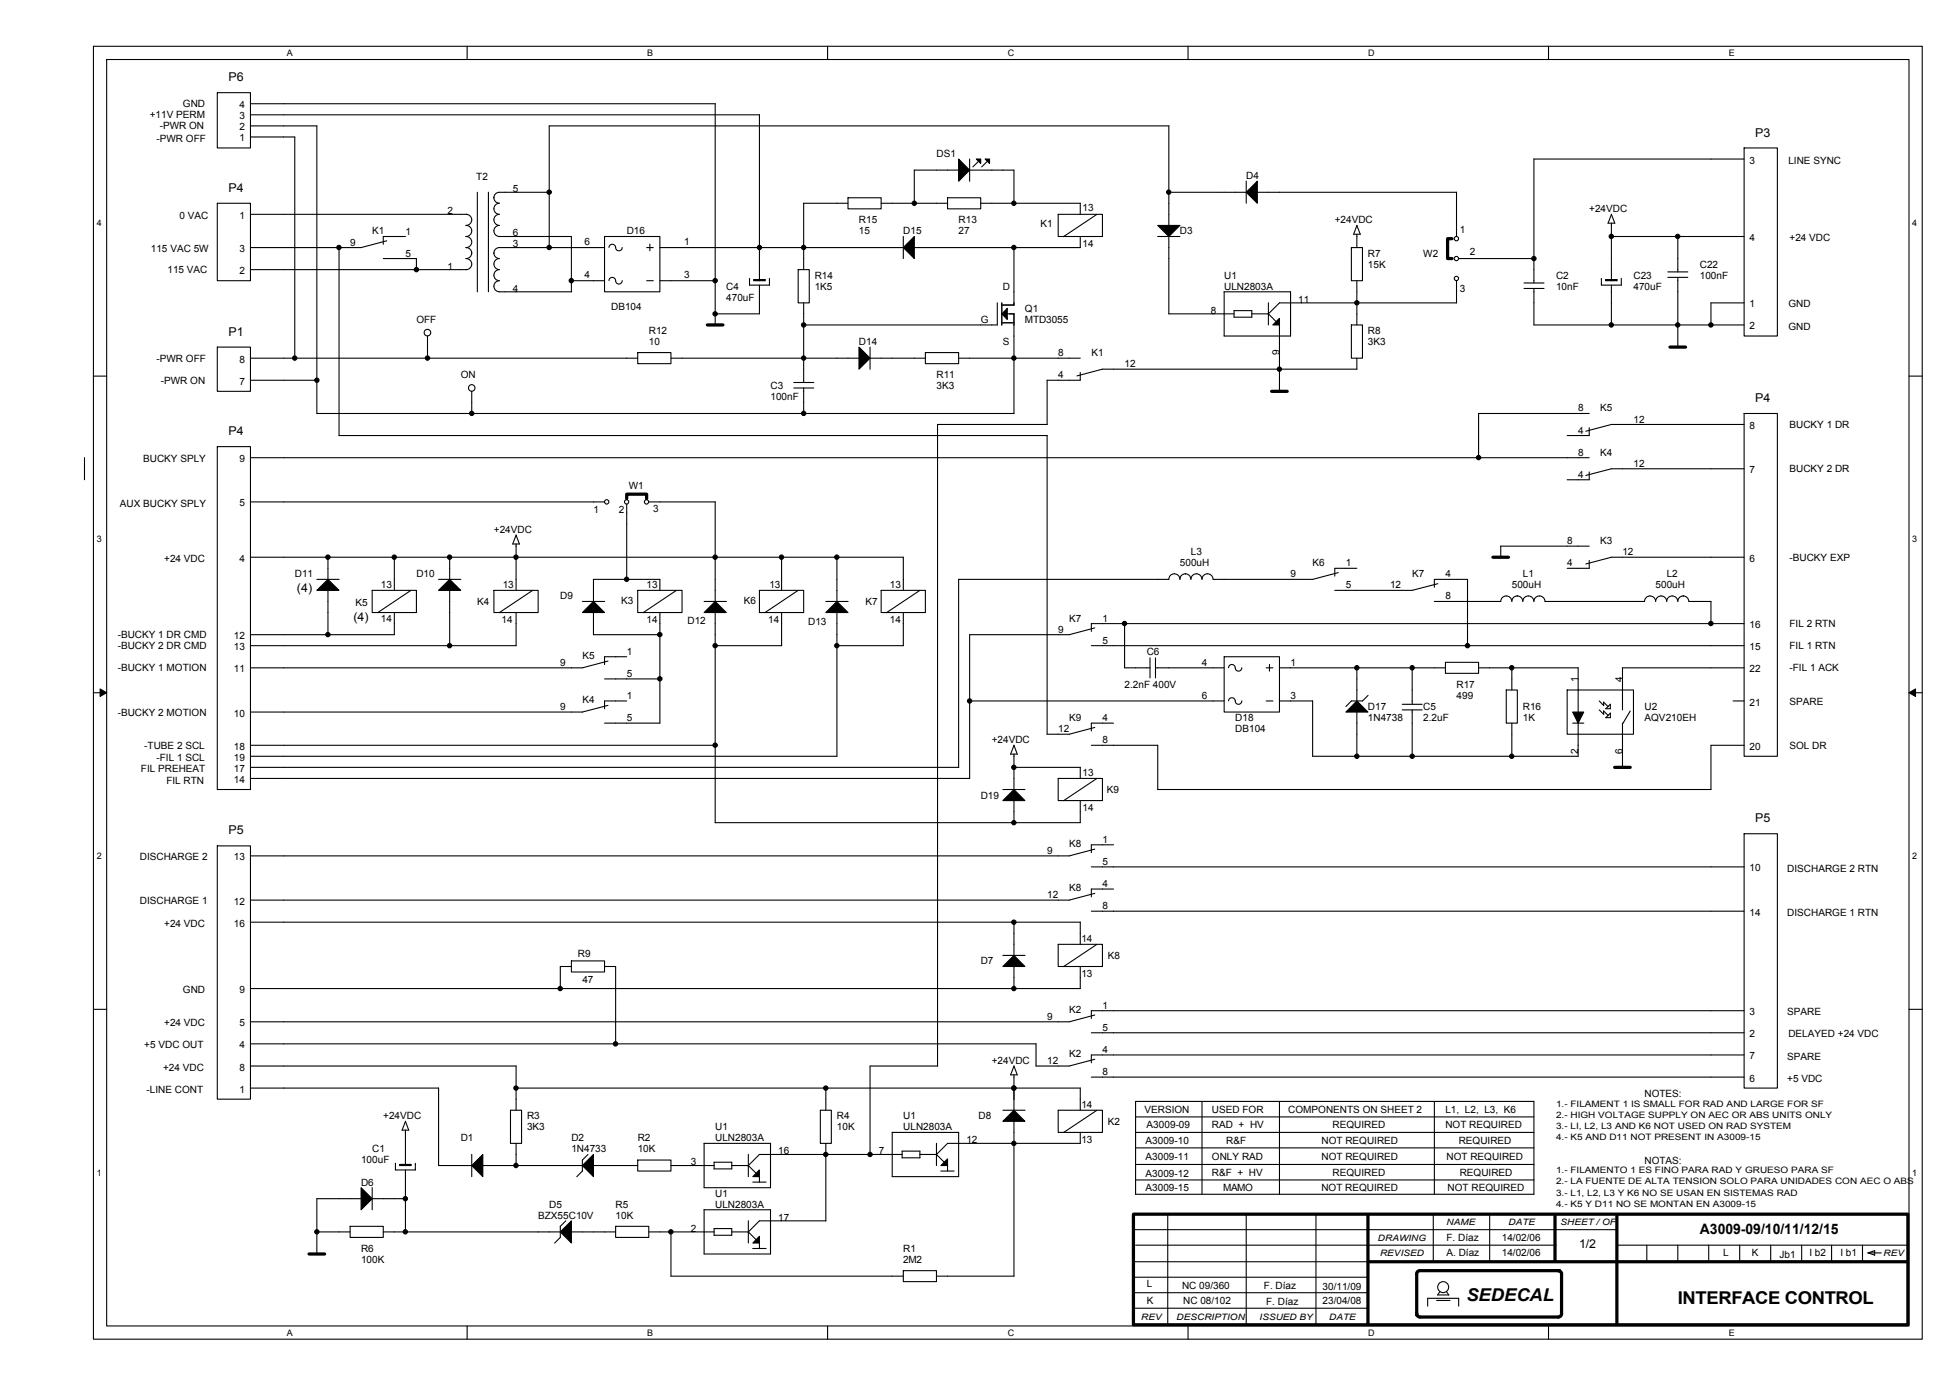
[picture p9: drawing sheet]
<svg xmlns="http://www.w3.org/2000/svg" width="420mm" height="297mm" viewBox="0 0 420 297" stroke-linecap="round" stroke-linejoin="round" font-family="sans-serif">
<path d="M20.2 10h394.6v279.1h-394.6zM23 12.8h389v273.4h-389z" fill="none" stroke="#000" stroke-width=".23"/>
<g fill="#fff">
<path d="M61.9 10.4h1.3v2.1h-1.3z"/>
<path d="M61.9 286.6h1.3v2.1h-1.3z"/>
</g>
<path d="M100.8 10v2.8M100.8 286.2v2.9" fill="none" stroke="#000" stroke-width=".23"/>
<g fill="#fff">
<path d="M139.7 10.4h1.3v2.1h-1.3z"/>
<path d="M139.7 286.6h1.3v2.1h-1.3z"/>
</g>
<path d="M178.6 10v2.8M178.6 286.2v2.9" fill="none" stroke="#000" stroke-width=".23"/>
<g fill="#fff">
<path d="M217.5 10.4h1.4v2.1h-1.4z"/>
<path d="M217.5 286.6h1.4v2.1h-1.4z"/>
</g>
<path d="M256.4 10v2.8M256.4 286.2v2.9" fill="none" stroke="#000" stroke-width=".23"/>
<g fill="#fff">
<path d="M295.3 10.4h1.4v2.1h-1.4z"/>
<path d="M295.3 286.6h1.4v2.1h-1.4z"/>
</g>
<path d="M334.2 10v2.8M334.2 286.2v2.9" fill="none" stroke="#000" stroke-width=".23"/>
<g fill="#fff">
<path d="M373.1 10.4h1.2v2.1h-1.2z"/>
<path d="M373.1 286.6h1.2v2.1h-1.2z"/>
<path d="M20.9 47h1.1v2.1h-1.1z"/>
<path d="M412.7 47h1.1v2.1h-1.1z"/>
<path d="M20.9 115.4h1.1v2.1h-1.1z"/>
<path d="M412.7 115.4h1.1v2.1h-1.1z"/>
</g>
<path d="M20.2 81.2h2.8M412 81.2h2.8" fill="none" stroke="#000" stroke-width=".23"/>
<g fill="#fff">
<path d="M20.9 183.7h1.1v2.1h-1.1z"/>
<path d="M412.7 183.7h1.1v2.1h-1.1z"/>
</g>
<path d="M20.2 149.5h2.8M412 149.5h2.8" fill="none" stroke="#000" stroke-width=".23"/>
<path d="M21.6 148.7l1.4 .8-1.4 .8zM412 149.5l1.4-.8v1.6z" fill="#000" stroke="#000" stroke-width=".22"/>
<g fill="#fff">
<path d="M20.9 252.1h1.1v2.1h-1.1z"/>
<path d="M412.7 252.1h1.1v2.1h-1.1z"/>
</g>
<g fill="none" stroke="#000" stroke-width=".23">
<path d="M46.9 20h7.1v11.9h-7.1zM54 29.6h9.6v47.7M54 27.2h14.4M54 24.8h109.9v35.8M54 22.4h100.4l-.1 47.8M68.4 27.2v62.1h150.4v-21.5h-1.4M118.5 27.2h133.8M118.5 27.2v26.2M206.9 36.7h-9.6v7.2M209.2 36.7h9.6v7.2M209.2 34.3v4.8M211.2 34.8l-1.3 1.2"/>
<path d="M213.1 34.8l-1.3 1.2M252.2 27.2v21.5M268.9 39.1v4.8M376.4 34.3h-45.4v26.8M376.4 31.9h7.1v40.6h-7.1zM46.9 43.9h7.1v16.7h-7.1zM54 46.3h46.6a1.2 1.2 0 0 1 1.2 1.2 1.2 1.2 0 0 1-1.2 1.2 1.2 1.2 0 0 1 1.2 1.2 1.2 1.2 0 0 1-1.2 1.2 1.2 1.2 0 0 1 1.2 1.1 1.2 1.2 0 0 1-1.2 1.2 1.19 1.19 0 0 1 1.2 1.2 1.21 1.21 0 0 1-1.2 1.2 1.2 1.2 0 0 1 1.2 1.2 1.2 1.2 0 0 1-1.2 1.2h-46.6M73.2 53.4v40.6h152.8M82.7 55.8h7.2v2.4M83.4 52l-5.5 1.4h-23.9M87.5 51.1h-4.8v1.6M103 41.5v21.5"/>
<path d="M105.4 41.5v21.5M107.7 41.5a1.16 1.16 0 0 0-1.1 1.2 1.19 1.19 0 0 0 1.1 1.2 1.2 1.2 0 0 0-1.1 1.2 1.2 1.2 0 0 0 1.1 1.2 1.2 1.2 0 0 0-1.1 1.2 1.2 1.2 0 0 0 1.1 1.2 1.2 1.2 0 0 0-1.1 1.2 1.2 1.2 0 0 0 1.1 1.2h15.6v11.9h-15.6a1.2 1.2 0 0 1-1.1-1.2 1.2 1.2 0 0 1 1.1-1.2 1.2 1.2 0 0 1-1.1-1.2 1.2 1.2 0 0 1 1.1-1.2 1.2 1.2 0 0 1-1.1-1.2 1.2 1.2 0 0 1 1.1-1.2 1.19 1.19 0 0 1-1.1-1.2 1.16 1.16 0 0 1 1.1-1.2M107.8 53.4h22.7M107.8 41.5h10.7M130.5 51.1h11.9v11.9h-11.9zM131.4 53.4a.76 .76 0 0 1 .9-.7 .76 .76 0 0 1 .6 1 .71 .71 0 0 0 .8 .4 .71 .71 0 0 0 .6-.7M139.5 53.4h1.5M140.2 52.7v1.4M142.4 53.4h52.5M172.2 58.2h2.4v7.2h-2.4zM183 42.7h7.2v2.4h-7.2zM183 43.9h-9.6v14.3"/>
<path d="M190.2 43.9h14.3M194.9 51v4.8M204.5 42.7h7.1v2.4h-7.1zM211.6 43.9h21.5v2.4M218.8 53.4v12.5l-2.6-.1M228.4 46.3h9.5v4.8h-9.5zM233.1 51.1v2.3h-35.8M236.7 46.3l-7.2 4.8M249.8 51.1h4.8M252.2 41.5h16.7M252.2 51.1v16.7h14.1M271.3 41.5h43v9.6"/>
<path d="M291.6 53.4h2.4v7.2h-2.4zM292.1 50.6h1.4M292.8 50.6v2.8M292.8 48.7l.7 1.9M292.8 48.6l-.7 2M314.8 55.8h16.2M347.7 51.1h28.7M347.7 48.2v12.4M347.8 46.2l-.8 2h1.5l-.8-1.9M359.9 59.9h4.3M359.9 58.7h4.3M362.1 51.1v7.6"/>
<path d="M362.1 59.9v15M46.9 74.9h7.1v9.6h-7.1zM54 77.3h83.6M92.3 72.5v4.8M123.3 60.6h7.2M131.4 60.6a.76 .76 0 0 1 .9-.7 .76 .76 0 0 1 .6 1 .71 .71 0 0 0 .8 .4 .71 .71 0 0 0 .6-.7M137.6 76.1h7.2v2.4h-7.2zM139.5 60.6h1.5M142.4 60.6h12M144.8 77.3h40.6M162.7 60.6v-.2h2.4v.2M163.9 61.6v6.2h-9.6"/>
<path d="M166 60.1l.1 1.5h-4.4v-1.5M173.4 70.1h41.8M173.4 65.4v17.2M187.8 77.3h11.9M187.8 74.9v4.8M199.7 76.1h7.2v2.4h-7.2zM206.9 77.3h26.2M215.2 65.4v4.7M216.2 65.4v4.8M216.2 69.7h2.6M264.1 63h14.4M264.2 63v9.5"/>
<path d="M266.3 68.5h3.8M266.3 68.5v-1.4h3.8v1.4M270.1 67.8h3.6M273.7 67.8h.1M273.7 67.8l1.7 1.6M273.7 65.4v4.7M276.1 70.1v14.4M278.5 63v9.5h-14.4M291.6 70.1h2.4v7.2h-2.4zM292.8 60.6v9.5M292.8 77.3v2.4M292.8 79.7h-54.9l-5.5 1.5"/>
<path d="M314.3 60.6v4.8h-38.2l-2.4 2.4M328.9 62.3h4.3M328.9 61.1h4.3M331 70.1h45.4M331 62.3v7.8M345.6 60.1v1.5h4.3M346.5 60.6v-.2h2.4v.2M347.7 61.6v8.5M349.9 60.1v1.5M376.4 65.4h-7.2v4.7M18.2 98.8v4.8M46.9 96.4h7.1v74h-7.1z"/>
<path d="M54 82.1h14.4M54 98.8h289M101.8 84.5v4.8M171.3 83.8h4.3M171.3 82.6h4.3M173.4 83.7v5.6M226 94l-.1 64.5h4.8l5.6-1.5M226 82.1v9.5M226 91.6h-23.7v138.5M233.1 80.4v1.7h-7.1M343 92.3v1.7h-4.8M343 89.3h-23.9v9.5"/>
<path d="M376.4 91.6h-28.7l-5.5 1.5M376.4 89.3h7.1v74h-7.1zM54 108.4h76.5M111.4 117.4v10M111.4 115.5l.7 2M111.4 115.5l-.8 1.9h1.5M135.2 108.8v16.3M140 108.4h14.4l-.1 21.4M343 101.9v1.7h-4.8M343 117.9h-19.2l.1 2.4M376.4 101.2h-28.7l-5.5 1.4M54 120.3h141"/>
<path d="M54 137h31.1M54 139.4h57.4M68.4 125.1h4.8M70.8 120.3v4.8M70.8 127.4v9.6M80.3 127.4h9.6v4.8h-9.6zM85.1 120.3v7.1M85.1 132.2v4.8M88.7 127.4l-7.2 4.8M94.6 125.1h4.9M97 120.3v4.8M97 127.4v12"/>
<path d="M106.6 127.4h9.5v4.8h-9.5zM111.4 132.2v7.2M114.9 127.4l-7.2 4.8M125.7 129.8h4.8M128 125.1h14.4v2.3M128.1 132.2v4.8h14.3M128.1 125.1v4.7M137.6 127.4h9.6v4.8h-9.6zM142.4 132.2v23.9h-11.9M146 127.4l-7.2 4.8M151.9 129.8h4.8M154.3 132.2v45.4h78.8v-4.8"/>
<path d="M154.3 139.4h14.4M163.9 127.4h9.5v4.8h-9.5zM168.7 120.3v7.1M168.7 132.2v7.2M172.2 127.4l-7.1 4.8M178.2 129.8h4.8M180.6 139.4h14.4M180.6 132.2v31.1h-126.6M180.6 120.3v9.5M190.2 127.4h9.5v4.8h-9.5zM194.9 120.3v7.1M194.9 132.2v7.2"/>
<path d="M198.5 127.4l-7.2 4.8M209.2 137v31M235.5 139.4h140.9M236.3 135.6l-5.6 1.4h-21.5M242.7 134.6v9.6h5.5M288.8 123.6l-5.5 1.5h-21.5a1.2 1.2 0 0 0-1.2-1.2 1.2 1.2 0 0 0-1.2 1.2 1.2 1.2 0 0 0-1.2-1.2 1.2 1.2 0 0 0-1.2 1.2 1.2 1.2 0 0 0-1.2-1.2 1.16 1.16 0 0 0-1.2 1.2 1.2 1.2 0 0 0-1.2-1.2 1.2 1.2 0 0 0-1.2 1.2h-45.3v40.6h-152.9M292.8 122.7h-4.8v1.7M309.5 126.8v-1.7h7.2v14.3M309.5 129.8h14.4M310.3 126l-5.6 1.4h-16.7M333.4 129.8h21.5M333.4 129.8a1.2 1.2 0 0 0-1.2-1.1 1.2 1.2 0 0 0-1.2 1.1 1.2 1.2 0 0 0-1.2-1.1 1.2 1.2 0 0 0-1.2 1.1 1.19 1.19 0 0 0-1.2-1.1 1.16 1.16 0 0 0-1.1 1.1 1.2 1.2 0 0 0-1.2-1.1 1.2 1.2 0 0 0-1.2 1.1"/>
<path d="M343 121v1.7h-4.8M364.4 129.8a1.19 1.19 0 0 0-1.2-1.1 1.16 1.16 0 0 0-1.1 1.1 1.2 1.2 0 0 0-1.2-1.1 1.2 1.2 0 0 0-1.2 1.1 1.2 1.2 0 0 0-1.2-1.1 1.2 1.2 0 0 0-1.2 1.1 1.2 1.2 0 0 0-1.2-1.1 1.2 1.2 0 0 0-1.2 1.1M364.4 129.8h4.8v4.8M376.4 120.3h-28.7l-5.5 1.5M376.4 134.6h-140.9v1.7M130.5 146.6h11.9M131.2 152.3l-5.5 1.4h-71.7M131.2 142.7l-5.5 1.5h-71.7M135.2 141.8h-4.7v1.7M135.2 151.3h-4.7v1.7M209.2 151.3h55M240.3 156.1h-4.8v1.7"/>
<path d="M248.2 142v4.3M249.3 144.2h14.9M249.4 142v4.3M264.2 141.8h11.9v11.9h-11.9zM265.1 144.1a.76 .76 0 0 1 .9-.6 .76 .76 0 0 1 .6 .9 .71 .71 0 0 0 .8 .5 .71 .71 0 0 0 .6-.8M265.1 151.3a.76 .76 0 0 1 .9-.6 .76 .76 0 0 1 .6 .9 .71 .71 0 0 0 .8 .4 .71 .71 0 0 0 .6-.7M273.2 151.3h1.5M273.2 144.2h1.5M273.9 143.4v1.5M276.1 151.3h7.2M276.1 144.2h35.8M283.3 151.3v12"/>
<path d="M291.6 151.3l-1.2 1.2M292.8 144.1v7.2M292.8 153.7v9.6M295.2 150.1l-1.2 1.2h-2.4M302.6 152h4.3M302.6 153.2h4.3M304.7 144.1v8M304.7 153.2v10.1M311.9 143h7.2v2.4h-7.2zM319.1 144.2h21.5v9.5M325 148.9h2.4v7.2h-2.4zM326.3 144.1v4.8"/>
<path d="M326.3 156.1v7.2M338.2 148.9h14.3v9.6h-14.3zM339.4 156.1h2.4M340.6 156.1v7.2M345.1 151.3l1 1v-.7M345.1 153.2l1 1M346.1 153.5v.7M346.1 151.6l.9 .9M346.1 153.5l.9 1M347.5 152v1h-1l.5-.5M347.5 152l-.5 .5M347.5 153.9l-1 1h1v-1"/>
<path d="M350.1 156.1v9.6M351.8 153.5l-1.7 2.9M374 151.3h2.4M376.4 144.2h-26.3v9M54 168h155.3M54 160.9h100.4M216.4 170.4h4.8M218.8 165.7h14.3v2.3M218.8 162.8v7.6M218.8 172.8v4.8M218.8 160.9l.7 1.9h-1.4zM228.4 168h9.5v4.8h-9.5z"/>
<path d="M235.5 160.9h14.3v9.5h119.4M236.7 168l-7.2 4.8M283.2 163.3h57.4M376.4 160.9h-7.2v9.6M376.4 180h7.1v54.9h-7.1zM46.9 182.6h7.1v54.7h-7.1zM54 199.1h179.1v4.8M218.8 199.1v7.1M235.5 196.7h140.9M235.5 187.1h140.9M236.3 183.3l-5.6 1.5h-176.7M236.3 192.8l-5.6 1.5h-176.7"/>
<path d="M240.3 182.4h-4.8v1.7M240.3 191.9h-4.8v1.7M20.2 217.9h2.8M123.3 207.4h7.2v2.4h-7.2zM123.3 208.6h-2.4v4.8M130.5 208.6h2.4v16.8M216.4 206.2h4.8M218.8 208.6v4.8M228.4 203.9h9.5v4.7h-9.5zM233.1 208.6v4.8h-179.1M236.3 219.1l-5.6 1.5h-176.7M236.7 203.9l-7.2 4.8"/>
<path d="M376.4 218.2h-140.9v1.7M412 217.9h2.8M54 225.3h169.6v4.8h7.1l5.6-1.4M54 230.1h57.4M54 234.9h40.6M94.6 234.9v16.7h7.2M110.2 239.7h2.4v7.1h-2.4zM111.4 230.1v9.6M111.4 234.9h121.7M177 239.7h2.4v7.1h-2.4zM178.2 234.9v4.8M202.3 230.1h-14.5v19.1"/>
<path d="M216.4 239.7h4.8M218.8 232v7.7M218.8 230.1l-.7 1.9h1.4l-.7-1.9M228.4 239.7h9.5v4.8h-9.5zM233.1 234.9v4.8M235.5 222.9h140.9M235.5 232.5h140.9M236.7 239.7l-7.2 4.8M245.1 237.8l85.9-.1v20.1h-85.9zM259.4 237.8v20M276.1 237.7v20.1M309.5 237.8v20"/>
<path d="M376.4 227.7h-140.9v1.7M77.9 258.8h-9.5v11.9M80.3 256.4v4.8M80.3 258.8h7.2M85.3 252.6h4.3M85.3 251.1v1.5M87.5 244v7.6M87.5 252.6v13.4M87.5 242.1l.7 1.9M87.5 242l-.7 2h1.4M88.7 251.6v-.2h-2.4v.2M89.6 251.1v1.5"/>
<path d="M101.8 249.2v4.8M104.2 251.6h21.5M111.4 246.8v4.8M125.7 250.4v2.4l-1.2 1.2M126.9 249.2l-1.2 1.2M128 251.6h9.6M137.6 250.4h7.2v2.4h-7.2zM144.8 251.6h9.3M151.9 246.8h14.4v9.6h-14.4zM154.1 252.3h3.8M154.1 252.3v-1.4h3.8v1.4M157.9 251.6h3.6"/>
<path d="M161.5 251.6h.1M161.5 249.2v4.8M161.5 251.6l1.7 1.7M162.4 255.2h2.9M163.9 249.2h30.8M163.9 254v1.2M163.9 249.2l-2.4 2.4M178.2 246.8v16.8M192.5 244.5h14.4v9.5h-14.4zM194.7 248.5h3.8v1.5l-3.8-.1M194.7 248.5v1.5M198.5 249.2h3.6"/>
<path d="M202.1 249.2h.1M202.1 249.2l1.7 1.7M202.1 246.8v4.8M203 252.8h2.9M204.5 251.6v1.2M218.8 242v33.5h-16.7M233.1 244.5v2.3h-28.6l-2.4 2.4M245.1 247.8h85.9M245.1 241.1h85.9M245.1 244.5h85.9M245.1 251.4h85.9M245.1 254.7h85.9"/>
<path d="M68.4 265.9h7.2M75.6 264.7h7.1v2.4h-7.1zM82.7 265.9h38.2M120.9 267.1l-1.2 1.3M122.1 263.5l-1.2 1.3v2.3M123.3 265.9h9.6M132.9 264.7h7.1v2.4h-7.1zM140 265.9h14.1M144.8 275.5h50.1M144.8 265.9v9.6M151.9 261.2h14.4M151.9 261.1v9.6h14.4v-9.6"/>
<path d="M154.1 265.2h3.8v1.5h-3.8zM157.9 265.9h3.6M161.5 265.9h.1M161.5 265.9l1.7 1.7M161.5 263.5v4.8M162.4 269.5h2.9M163.9 263.5h14.3M163.9 263.5l-2.4 2.5M163.9 268.3v1.2M194.9 274.3h7.2v2.4h-7.2zM244.8 272.4h50.4M244.8 265.5h103.9"/>
<path d="M244.8 275.7h50.4M244.8 279.1h50.4M245.1 268.8h90.7M252 262.1v23.9M268.9 262.1v23.9M284 262.1v23.9M309.3 262.1v10.3M310.7 278.8l-.5 .7h2.5l-.6-.7M321.5 262.1v10.3M349.2 268.8h62.5M355.4 268.8v3.4M362.1 268.8v3.4"/>
<path d="M368.7 268.8v3.4M375.4 268.8v3.4M382.1 268.8v3.4M388.8 268.8v3.4M395.3 268.8v3.4M401.9 268.8v3.4M403.1 270.5h2.9M403.1 270.4l1.4 .6M404.5 270v1M404.6 270l-1.5 .5M244.8 282.4h50.4M308.1 280.3h6.7v1.7"/>
<path d="M308.1 280.3v1.7M310 280.7h2.9"/>
<circle cx="314.3" cy="51.5" r=".47"/>
<circle cx="314.3" cy="55.8" r=".47"/>
<circle cx="92.2" cy="71.8" r=".71"/>
<circle cx="314.3" cy="60.1" r=".47"/>
<circle cx="101.8" cy="83.7" r=".7"/>
<circle cx="130.9" cy="108.3" r=".47"/>
<circle cx="135.2" cy="108.3" r=".47"/>
<circle cx="139.5" cy="108.3" r=".47"/>
<circle cx="311.4" cy="277.9" r="1.18"/>
</g>
<g fill="none" stroke="#000" stroke-width=".7">
<path d="M313.3 51.5h-.9v4.3h.9M152.6 70.1h3.4M360.4 74.9h3.3M274.4 84.5h3.4M135.2 107.6v-.9h4.3v.9M322.2 120.3h3.3M348.4 165.7h3.4M66.7 270.7h3.4M244.6 262.1h167.1v23.9h-167.1zM295.2 262.4v23.4M295.4 272.4h116.1M306.4 274.3a.67 .67 0 0 0-.7 .7v8.8v-.2a.72 .72 0 0 0 .7 .7"/>
<path d="M306.4 274.3h30.1h-.2a.72 .72 0 0 1 .7 .7v8.6a.72 .72 0 0 1-.8 .7h-29.8M335.6 262.4v9.8M348.9 262.4v23.4"/>
</g>
<g fill="#000" stroke="#000" stroke-width=".23">
<path d="M206.9 34.3l2.3 2.4-2.3 2.4zM210.7 34.3h.9v1zM212.6 34.3h.9v1zM197.3 51.1v4.7l-2.4-2.4zM249.8 48.7h4.8l-2.4 2.4zM268.9 41.5l2.4-2.4v4.8zM185.4 74.9l2.4 2.4-2.4 2.4zM216.2 67.8l1.2-1.2v2.4zM68.4 127.4l2.4-2.3 2.4 2.3zM94.6 127.4l2.4-2.3 2.4 2.3zM128.1 129.8l2.4 2.4h-4.8zM154.3 129.8l2.4 2.4h-4.8z"/>
<path d="M180.6 129.8l2.4 2.4h-4.8zM292.8 151.3l2.4 2.4h-4.8zM339.4 153.7h2.4l-1.2 2.4zM218.8 170.4l2.4 2.4h-4.8zM218.8 206.2l2.4 2.4h-4.8zM101.8 251.6l2.4-2.4v4.8zM128.1 249.2v4.8l-2.4-2.4zM218.8 239.7l2.4 2.4h-4.8zM77.9 256.4l2.4 2.4-2.4 2.4zM123.3 263.5v4.8l-2.4-2.4z"/>
<path d="M162.7 60.4h2.4v.2h-2.4z" fill-rule="evenodd"/>
<path d="M275.4 69.4l.7-.7v1.4h-1.4z" fill-rule="evenodd"/>
<path d="M346.5 60.4h2.4v.2h-2.4z" fill-rule="evenodd"/>
<path d="M86.3 251.4h2.4v.2h-2.4z" fill-rule="evenodd"/>
<path d="M163.2 253.3l.7-.7v1.4h-1.4z" fill-rule="evenodd"/>
<path d="M203.8 250.9l.7-.7v1.4h-1.5z" fill-rule="evenodd"/>
<path d="M163.2 267.6l.7-.7v1.4h-1.4z" fill-rule="evenodd"/>
<circle cx="73.1" cy="53.4" r=".47"/>
<circle cx="89.9" cy="58.2" r=".47"/>
<circle cx="118.5" cy="41.5" r=".47"/>
<circle cx="118.5" cy="53.4" r=".47"/>
<circle cx="163.9" cy="53.4" r=".47"/>
<circle cx="173.4" cy="53.4" r=".47"/>
<circle cx="197.3" cy="43.9" r=".47"/>
<circle cx="218.8" cy="43.9" r=".47"/>
<circle cx="218.8" cy="53.4" r=".47"/>
<circle cx="252.2" cy="41.5" r=".47"/>
<circle cx="331" cy="55.8" r=".47"/>
<circle cx="347.7" cy="51" r=".47"/>
<circle cx="362" cy="51" r=".47"/>
<circle cx="63.6" cy="77.3" r=".47"/>
<circle cx="92.3" cy="77.3" r=".47"/>
<circle cx="123.3" cy="60.6" r=".47"/>
<circle cx="154.3" cy="60.6" r=".48"/>
<circle cx="154.3" cy="67.8" r=".47"/>
<circle cx="173.4" cy="70.1" r=".47"/>
<circle cx="173.4" cy="77.3" r=".47"/>
<circle cx="218.8" cy="77.3" r=".47"/>
<circle cx="276.1" cy="79.7" r=".47"/>
<circle cx="292.8" cy="65.4" r=".47"/>
<circle cx="347.7" cy="70.1" r=".47"/>
<circle cx="362" cy="70.1" r=".47"/>
<circle cx="369.2" cy="70.1" r=".47"/>
<circle cx="68.4" cy="82.1" r=".47"/>
<circle cx="101.8" cy="89.2" r=".47"/>
<circle cx="173.4" cy="89.2" r=".47"/>
<circle cx="319.1" cy="98.8" r=".47"/>
<circle cx="70.8" cy="120.3" r=".48"/>
<circle cx="70.8" cy="137" r=".47"/>
<circle cx="85.1" cy="120.3" r=".47"/>
<circle cx="97" cy="120.3" r=".47"/>
<circle cx="97" cy="139.4" r=".47"/>
<circle cx="111.3" cy="120.3" r=".47"/>
<circle cx="135.2" cy="125.1" r=".47"/>
<circle cx="142.4" cy="137" r=".47"/>
<circle cx="154.3" cy="120.3" r=".48"/>
<circle cx="154.3" cy="139.4" r=".47"/>
<circle cx="168.6" cy="120.3" r=".47"/>
<circle cx="180.6" cy="120.3" r=".47"/>
<circle cx="180.6" cy="139.4" r=".47"/>
<circle cx="242.7" cy="134.6" r=".47"/>
<circle cx="316.7" cy="139.4" r=".47"/>
<circle cx="369.2" cy="134.6" r=".47"/>
<circle cx="142.4" cy="146.5" r=".47"/>
<circle cx="209.2" cy="151.3" r=".47"/>
<circle cx="292.8" cy="144.2" r=".47"/>
<circle cx="304.7" cy="144.2" r=".47"/>
<circle cx="326.2" cy="144.2" r=".47"/>
<circle cx="154.3" cy="160.9" r=".47"/>
<circle cx="218.8" cy="177.6" r=".47"/>
<circle cx="218.8" cy="165.6" r=".47"/>
<circle cx="292.8" cy="163.3" r=".47"/>
<circle cx="304.7" cy="163.3" r=".47"/>
<circle cx="326.2" cy="163.3" r=".47"/>
<circle cx="218.8" cy="199.1" r=".47"/>
<circle cx="120.9" cy="213.4" r=".47"/>
<circle cx="218.8" cy="213.4" r=".47"/>
<circle cx="111.3" cy="234.9" r=".47"/>
<circle cx="132.8" cy="225.3" r=".47"/>
<circle cx="178.2" cy="234.9" r=".47"/>
<circle cx="218.8" cy="234.9" r=".47"/>
<circle cx="87.5" cy="258.8" r=".47"/>
<circle cx="111.3" cy="251.6" r=".47"/>
<circle cx="178.2" cy="249.2" r=".47"/>
<circle cx="187.8" cy="249.2" r=".47"/>
<circle cx="218.8" cy="246.8" r=".47"/>
<circle cx="68.4" cy="265.9" r=".47"/>
<circle cx="87.5" cy="265.9" r=".47"/>
<circle cx="144.8" cy="265.9" r=".47"/>
</g>
<g font-size="3.8">
<text x="316.5" y="280.9">SEDECAL</text>
<text x="362.1" y="281.4">INTERFACE CONTROL</text>
</g>
<text font-size="3.1" x="366.8" y="266.4">A3009-09/10/11/12/15</text>
<g font-size="2.6">
<text x="49.3" y="17.6">P6</text>
<text x="378.8" y="29.5">P3</text>
<text x="49.3" y="41.5">P4</text>
<text x="49.3" y="72.5">P1</text>
<text x="378.8" y="86.8">P4</text>
<text x="49.3" y="94">P4</text>
<text x="64.1" y="127.9">(4)</text>
<text x="76.3" y="134.1">(4)</text>
<text x="49.3" y="179.9">P5</text>
<text x="378.8" y="177.5">P5</text>
<text x="340.8" y="269.5">1/2</text>
</g>
<g font-size="2.2">
<text x="39.5" y="23.2">GND</text>
<text x="51.7" y="23.4">4</text>
<text x="32.3" y="25.6">+11V PERM</text>
<text x="34.5" y="27.9">-PWR ON</text>
<text x="51.7" y="28.2">2</text>
<text x="51.7" y="25.8">3</text>
<text x="33.8" y="30.6">-PWR OFF</text>
<text x="51.7" y="30.5">1</text>
<text x="202.1" y="33.9">DS1</text>
<text x="377.6" y="35.3">3</text>
<text x="385.9" y="35.3">LINE SYNC</text>
<text x="102.8" y="38.9">T2</text>
<text x="110.6" y="41.5">5</text>
<text x="268.9" y="38.7">D4</text>
<text x="38.8" y="47.3">0 VAC</text>
<text x="51.7" y="47.2">1</text>
<text x="96.6" y="46.2">2</text>
<text x="233.6" y="45.6">13</text>
<text x="343" y="45.8">+24VDC</text>
<text x="75.5" y="53">9</text>
<text x="80.3" y="50.6">K1</text>
<text x="87.5" y="50.6">1</text>
<text x="110.6" y="51">6</text>
<text x="110.6" y="53.4">3</text>
<text x="126.2" y="52.8">6</text>
<text x="135.2" y="50.6">D16</text>
<text x="147.6" y="52.8">1</text>
<text x="185.4" y="48.2">R15</text>
<text x="185.4" y="50.6">15</text>
<text x="194.9" y="50.6">D15</text>
<text x="206.9" y="48.2">R13</text>
<text x="206.9" y="50.6">27</text>
<text x="224.5" y="48.9">K1</text>
<text x="233.6" y="53.2">14</text>
<text x="254.6" y="50.6">D3</text>
<text x="288" y="48.2">+24VDC</text>
<text x="315" y="50.4">1</text>
<text x="377.6" y="52">4</text>
<text x="386.2" y="52.1">+24 VDC</text>
<text x="32.6" y="54.4">115 VAC 5W</text>
<text x="36.1" y="59">115 VAC</text>
<text x="51.7" y="59.2">2</text>
<text x="51.7" y="54.4">3</text>
<text x="87.5" y="55.4">5</text>
<text x="96.6" y="58.2">1</text>
<text x="126.2" y="59.9">4</text>
<text x="147.6" y="59.9">3</text>
<text x="295.2" y="55.4">R7</text>
<text x="295.2" y="57.8">15K</text>
<text x="307.1" y="55.4">W2</text>
<text x="317.2" y="55.1">2</text>
<text x="366.8" y="57.8">C22</text>
<text x="110.6" y="63">4</text>
<text x="156.7" y="62.5">C4</text>
<text x="156.7" y="64.9">470uF</text>
<text x="175.8" y="60.2">R14</text>
<text x="175.8" y="62.5">1K5</text>
<text x="216.4" y="62.6">D</text>
<text x="264.2" y="60.2">U1</text>
<text x="264.2" y="62.5">ULN2803A</text>
<text x="280.2" y="65.4">11</text>
<text x="315" y="63">3</text>
<text x="335.8" y="60.2">C2</text>
<text x="335.8" y="62.5">10nF</text>
<text x="352.5" y="60.2">C23</text>
<text x="352.5" y="62.5">470uF</text>
<text x="366.8" y="60.2">100nF</text>
<text x="89.9" y="69.7">OFF</text>
<text x="131.9" y="66.8">DB104</text>
<text x="211.6" y="69.7">G</text>
<text x="221.2" y="67.3">Q1</text>
<text x="221.2" y="69.7">MTD3055</text>
<text x="261.3" y="67.7">8</text>
<text x="377.6" y="66.4">1</text>
<text x="377.6" y="71.1">2</text>
<text x="385.9" y="66.4">GND</text>
<text x="385.9" y="71.2">GND</text>
<text x="140" y="72.1">R12</text>
<text x="140" y="74.5">10</text>
<text x="185.4" y="74.5">D14</text>
<text x="216.4" y="74.5">S</text>
<text x="228.3" y="76.9">8</text>
<text x="235.5" y="76.9">K1</text>
<text x="276.1" y="76.7" transform="rotate(-90 276.1 76.7)">9</text>
<text x="295.2" y="72.1">R8</text>
<text x="295.2" y="74.5">3K3</text>
<text x="33.8" y="78.1">-PWR OFF</text>
<text x="34.7" y="82.9">-PWR ON</text>
<text x="51.7" y="78.3">8</text>
<text x="51.7" y="83.1">7</text>
<text x="99.4" y="81.6">ON</text>
<text x="202.1" y="81.6">R11</text>
<text x="228.3" y="81.7">4</text>
<text x="242.7" y="79.3">12</text>
<text x="166.3" y="84">C3</text>
<text x="166.3" y="86.4">100nF</text>
<text x="202.1" y="84">3K3</text>
<text x="340.6" y="88.8">8</text>
<text x="345.3" y="88.8">K5</text>
<text x="340.6" y="93.6">4</text>
<text x="352.5" y="91.2">12</text>
<text x="377.6" y="92.6">8</text>
<text x="386.2" y="92.4">BUCKY 1 DR</text>
<text x="30.9" y="99.8">BUCKY SPLY</text>
<text x="51.7" y="99.8">9</text>
<text x="340.6" y="98.4">8</text>
<text x="345.3" y="98.4">K4</text>
<text x="352.5" y="100.8">12</text>
<text x="386.2" y="102">BUCKY 2 DR</text>
<text x="135.7" y="105.5">W1</text>
<text x="340.6" y="103.1">4</text>
<text x="377.6" y="102.2">7</text>
<text x="25.9" y="109.4">AUX BUCKY SPLY</text>
<text x="51.7" y="109.3">5</text>
<text x="128.1" y="110.8">1</text>
<text x="133.6" y="110.8">2</text>
<text x="141" y="110.5">3</text>
<text x="106.6" y="115.1">+24VDC</text>
<text x="257" y="119.8">L3</text>
<text x="338.2" y="117.5">8</text>
<text x="345.3" y="117.5">K3</text>
<text x="350.1" y="119.9">12</text>
<text x="35.4" y="121.3">+24 VDC</text>
<text x="51.7" y="121.3">4</text>
<text x="63.6" y="124.6">D11</text>
<text x="89.9" y="124.6">D10</text>
<text x="254.6" y="122.2">500uH</text>
<text x="278.5" y="124.6">9</text>
<text x="283.3" y="122.2">K6</text>
<text x="290.4" y="122.3">1</text>
<text x="304.7" y="124.6">K7</text>
<text x="311.9" y="124.6">4</text>
<text x="328.6" y="124.6">L1</text>
<text x="338.2" y="122.3">4</text>
<text x="359.7" y="124.6">L2</text>
<text x="377.6" y="121.3">6</text>
<text x="386.2" y="121.1">-BUCKY EXP</text>
<text x="76.7" y="130.8">K5</text>
<text x="82.2" y="127">13</text>
<text x="103" y="130.6">K4</text>
<text x="108.5" y="127">13</text>
<text x="120.9" y="129.4">D9</text>
<text x="134" y="130.4">K3</text>
<text x="139.5" y="127">13</text>
<text x="160.5" y="130.4">K6</text>
<text x="166" y="127">13</text>
<text x="186.8" y="130.6">K7</text>
<text x="192" y="127">13</text>
<text x="290.4" y="127">5</text>
<text x="300" y="127">12</text>
<text x="311.9" y="129.4">8</text>
<text x="326.3" y="127">500uH</text>
<text x="357.3" y="127">500uH</text>
<text x="25.4" y="137.8">-BUCKY 1 DR CMD</text>
<text x="50.5" y="138">12</text>
<text x="82.2" y="134.2">14</text>
<text x="108.3" y="134.4">14</text>
<text x="139.5" y="134.4">14</text>
<text x="148.4" y="134.7">D12</text>
<text x="165.8" y="134.4">14</text>
<text x="174.4" y="134.9">D13</text>
<text x="192" y="134.4">14</text>
<text x="228.4" y="136.6">9</text>
<text x="230.7" y="134.2">K7</text>
<text x="237.9" y="134.2">1</text>
<text x="377.6" y="135.6">16</text>
<text x="386.2" y="135.4">FIL 2 RTN</text>
<text x="25.4" y="140.1">-BUCKY 2 DR CMD</text>
<text x="50.5" y="140.4">13</text>
<text x="120.9" y="143.7">9</text>
<text x="125.7" y="142.3">K5</text>
<text x="135.2" y="141.3">1</text>
<text x="237.9" y="139">5</text>
<text x="247.4" y="141.3">C6</text>
<text x="259.4" y="143.7">4</text>
<text x="278.5" y="143.7">1</text>
<text x="377.6" y="140.4">15</text>
<text x="386.2" y="140.2">FIL 1 RTN</text>
<text x="25.4" y="144.9">-BUCKY 1 MOTION</text>
<text x="50.5" y="145.1">11</text>
<text x="135.2" y="146.1">5</text>
<text x="242.7" y="148.5">2.2nF 400V</text>
<text x="314.3" y="148.5">R17</text>
<text x="340.5" y="147.3" transform="rotate(-90 340.5 147.3)">1</text>
<text x="350.1" y="147.3" transform="rotate(-90 350.1 147.3)">4</text>
<text x="377.6" y="145.1">22</text>
<text x="386.2" y="144.9">-FIL 1 ACK</text>
<text x="25.4" y="154.5">-BUCKY 2 MOTION</text>
<text x="50.5" y="154.7">10</text>
<text x="120.9" y="153.3">9</text>
<text x="125.7" y="151.8">K4</text>
<text x="135.2" y="150.9">1</text>
<text x="135.2" y="155.7">5</text>
<text x="230.7" y="155.7">K9</text>
<text x="237.9" y="155.7">4</text>
<text x="259.4" y="150.9">6</text>
<text x="266.6" y="155.7">D18</text>
<text x="278.5" y="150.9">3</text>
<text x="295.2" y="153.3">D17</text>
<text x="295.2" y="155.7">1N4738</text>
<text x="307.1" y="153.3">C5</text>
<text x="307.1" y="155.7">2.2uF</text>
<text x="314.3" y="150.9">499</text>
<text x="328.6" y="153.3">R16</text>
<text x="328.6" y="155.7">1K</text>
<text x="354.9" y="153.3">U2</text>
<text x="354.9" y="155.7">AQV210EH</text>
<text x="377.6" y="152.3">21</text>
<text x="386.2" y="152.1">SPARE</text>
<text x="31.1" y="161.6">-TUBE 2 SCL</text>
<text x="50.5" y="161.9">18</text>
<text x="214" y="160.4">+24VDC</text>
<text x="228.4" y="158.1">12</text>
<text x="237.9" y="160.5">8</text>
<text x="266.6" y="158.1">DB104</text>
<text x="377.6" y="161.9">20</text>
<text x="386.2" y="161.6">SOL DR</text>
<text x="30.4" y="166.7">FIL PREHEAT</text>
<text x="33.8" y="164.3">-FIL 1 SCL</text>
<text x="50.5" y="166.6">17</text>
<text x="50.5" y="164.2">19</text>
<text x="233.6" y="167.6">13</text>
<text x="340.5" y="162.7" transform="rotate(-90 340.5 162.7)">2</text>
<text x="350.1" y="162.7" transform="rotate(-90 350.1 162.7)">6</text>
<text x="35.9" y="169.3">FIL RTN</text>
<text x="50.5" y="169">14</text>
<text x="211.6" y="172.4">D19</text>
<text x="238.9" y="171.2">K9</text>
<text x="233.6" y="175">14</text>
<text x="30.2" y="185.7">DISCHARGE 2</text>
<text x="50.5" y="185.7">13</text>
<text x="226" y="184.3">9</text>
<text x="230.7" y="182.9">K8</text>
<text x="237.9" y="181.9">1</text>
<text x="237.9" y="186.7">5</text>
<text x="237.9" y="191.5">4</text>
<text x="377.6" y="188.1">10</text>
<text x="385.7" y="188.1">DISCHARGE 2 RTN</text>
<text x="30.2" y="195.1">DISCHARGE 1</text>
<text x="50.5" y="195.3">12</text>
<text x="226" y="193.9">12</text>
<text x="230.7" y="192.4">K8</text>
<text x="237.9" y="196.3">8</text>
<text x="377.6" y="197.7">14</text>
<text x="385.7" y="197.7">DISCHARGE 1 RTN</text>
<text x="35.4" y="200.1">+24 VDC</text>
<text x="50.5" y="200">16</text>
<text x="233.4" y="203.4">14</text>
<text x="124.7" y="206.5">R9</text>
<text x="211.6" y="208.2">D7</text>
<text x="239.1" y="207">K8</text>
<text x="39.5" y="214.4">GND</text>
<text x="51.7" y="214.4">9</text>
<text x="125.7" y="212.3">47</text>
<text x="233.4" y="210.8">13</text>
<text x="35.4" y="221.6">+24 VDC</text>
<text x="51.7" y="221.6">5</text>
<text x="226" y="220.1">9</text>
<text x="230.7" y="218.7">K2</text>
<text x="237.9" y="217.7">1</text>
<text x="377.6" y="219.2">3</text>
<text x="385.7" y="219.2">SPARE</text>
<text x="31.1" y="226.3">+5 VDC OUT</text>
<text x="51.7" y="226.3">4</text>
<text x="237.9" y="222.5">5</text>
<text x="237.9" y="227.3">4</text>
<text x="377.6" y="223.9">2</text>
<text x="385.9" y="224">DELAYED +24 VDC</text>
<text x="35.2" y="231.1">+24 VDC</text>
<text x="51.7" y="231.1">8</text>
<text x="214" y="229.7">+24VDC</text>
<text x="226" y="229.7">12</text>
<text x="230.7" y="228.2">K2</text>
<text x="237.9" y="232.1">8</text>
<text x="377.6" y="233.5">6</text>
<text x="377.6" y="228.7">7</text>
<text x="385.7" y="228.7">SPARE</text>
<text x="385.7" y="233.5">+5 VDC</text>
<text x="31.6" y="235.9">-LINE CONT</text>
<text x="51.7" y="235.9">1</text>
<text x="233.4" y="239.2">14</text>
<text x="354.9" y="236.8">NOTES:</text>
<text x="82.7" y="241.6">+24VDC</text>
<text x="113.7" y="241.6">R3</text>
<text x="113.7" y="244">3K3</text>
<text x="154.3" y="244">U1</text>
<text x="180.6" y="241.6">R4</text>
<text x="180.6" y="244">10K</text>
<text x="194.9" y="241.6">U1</text>
<text x="194.9" y="244">ULN2803A</text>
<text x="211.2" y="241.6">D8</text>
<text x="239.1" y="242.8">K2</text>
<text x="247" y="240.2">VERSION</text>
<text x="247.4" y="243.5">A3009-09</text>
<text x="261.5" y="240.2">USED FOR</text>
<text x="261.5" y="243.5">RAD + HV</text>
<text x="278" y="240.2">COMPONENTS ON SHEET 2</text>
<text x="287.6" y="243.5">REQUIRED</text>
<text x="311.9" y="243.5">NOT REQUIRED</text>
<text x="311.9" y="240.2">L1, L2, L3, K6</text>
<text x="77.9" y="251.2">100uF</text>
<text x="80.3" y="248.8">C1</text>
<text x="99.4" y="246.4">D1</text>
<text x="123.3" y="246.4">D2</text>
<text x="123.3" y="248.8">1N4733</text>
<text x="137.6" y="246.4">R2</text>
<text x="137.6" y="248.8">10K</text>
<text x="149.1" y="251.6">3</text>
<text x="154.3" y="246.4">ULN2803A</text>
<text x="167.9" y="249.2">16</text>
<text x="189.7" y="249.2">7</text>
<text x="208.5" y="246.8">12</text>
<text x="233.4" y="246.6">13</text>
<text x="247.2" y="250.4">A3009-11</text>
<text x="247.2" y="246.9">A3009-10</text>
<text x="261.5" y="250.4">ONLY RAD</text>
<text x="264.6" y="246.9">R&amp;F</text>
<text x="285.2" y="246.9">NOT REQUIRED</text>
<text x="285.2" y="250.4">NOT REQUIRED</text>
<text x="312.2" y="250.4">NOT REQUIRED</text>
<text x="314.8" y="246.9">REQUIRED</text>
<text x="354.9" y="251.2">NOTAS:</text>
<text x="77.9" y="255.9">D6</text>
<text x="247.2" y="257.1">A3009-15</text>
<text x="247.2" y="254">A3009-12</text>
<text x="261.5" y="253.8">R&amp;F + HV</text>
<text x="263.9" y="257.1">MAMO</text>
<text x="285.2" y="257.1">NOT REQUIRED</text>
<text x="287.6" y="253.8">REQUIRED</text>
<text x="312.4" y="257.1">NOT REQUIRED</text>
<text x="315" y="253.8">REQUIRED</text>
<text x="116.1" y="263.1">BZX55C10V</text>
<text x="118.5" y="260.7">D5</text>
<text x="132.9" y="260.7">R5</text>
<text x="132.9" y="263.1">10K</text>
<text x="154.3" y="258.3">U1</text>
<text x="154.3" y="260.7">ULN2803A</text>
<text x="167.9" y="263.5">17</text>
<text x="149.1" y="265.9">2</text>
<text x="312.2" y="267.9">F. Díaz</text>
<text x="324.1" y="267.9">14/02/06</text>
<text x="77.9" y="270.3">R6</text>
<text x="77.9" y="272.6">100K</text>
<text x="194.9" y="270.3">R1</text>
<text x="194.9" y="272.6">2M2</text>
<text x="312.2" y="271.2">A. Díaz</text>
<text x="324.1" y="271.2">14/02/06</text>
<text x="371.8" y="271.2">L</text>
<text x="378" y="271.2">K</text>
<text x="384" y="271.5">Jb1</text>
<text x="390.5" y="271.2">I b2</text>
<text x="397.2" y="271.2">I b1</text>
<text x="247.4" y="281.5">K</text>
<text x="247.4" y="277.9">L</text>
<text x="255.1" y="278.2">NC 09/360</text>
<text x="255.3" y="281.5">NC 08/102</text>
<text x="272.8" y="278.2">F. Díaz</text>
<text x="273.2" y="281.7">F. Díaz</text>
<text x="285.4" y="281.5">23/04/08</text>
<text x="285.4" y="278.4">30/11/09</text>
</g>
<g font-size="1.9">
<text x="61.9" y="12.1">A</text>
<text x="139.7" y="12.1">B</text>
<text x="217.5" y="12.1">C</text>
<text x="295.3" y="12.1">D</text>
<text x="373.1" y="12.1">E</text>
<text x="20.9" y="48.7">4</text>
<text x="412.7" y="48.7">4</text>
<text x="20.9" y="117.1">3</text>
<text x="412.7" y="117.1">3</text>
<text x="20.9" y="185.4">2</text>
<text x="412.7" y="185.4">2</text>
<text x="335.8" y="239">1.- FILAMENT 1 IS SMALL FOR RAD AND LARGE FOR SF</text>
<text x="335.8" y="243.8">3.- LI, L2, L3 AND K6 NOT USED ON RAD SYSTEM</text>
<text x="335.8" y="241.4">2.- HIGH VOLTAGE SUPPLY ON AEC OR ABS UNITS ONLY</text>
<text x="335.8" y="246.1">4.- K5 AND D11 NOT PRESENT IN A3009-15</text>
<text x="20.9" y="253.8">1</text>
<text x="335.8" y="253.3">1.- FILAMENTO 1 ES FINO PARA RAD Y GRUESO PARA SF</text>
<text x="335.8" y="255.7">2.- LA FUENTE DE ALTA TENSION SOLO PARA UNIDADES CON AEC O ABS</text>
<text x="412.7" y="253.8">1</text>
<text x="335.8" y="258.1">3.- L1, L2, L3 Y K6 NO SE USAN EN SISTEMAS RAD</text>
<text x="335.8" y="260.5">4.- K5 Y D11 NO SE MONTAN EN A3009-15</text>
<text x="297.4" y="267.9">DRAWING</text>
<text x="312.2" y="264.5">NAME</text>
<text x="325.5" y="264.5">DATE</text>
<text x="336.7" y="264.5">SHEET / OF</text>
<text x="297.8" y="271.2">REVISED</text>
<text x="406.5" y="271.2">REV</text>
<text x="246.3" y="285.1">REV</text>
<text x="253.9" y="285.1">DESCRIPTION</text>
<text x="271.8" y="285.1">ISSUED BY</text>
<text x="286.8" y="285.1">DATE</text>
<text x="61.9" y="288.3">A</text>
<text x="139.7" y="288.3">B</text>
<text x="217.5" y="288.3">C</text>
<text x="295.3" y="288.3">D</text>
<text x="373.1" y="288.3">E</text>
</g>
</svg>
